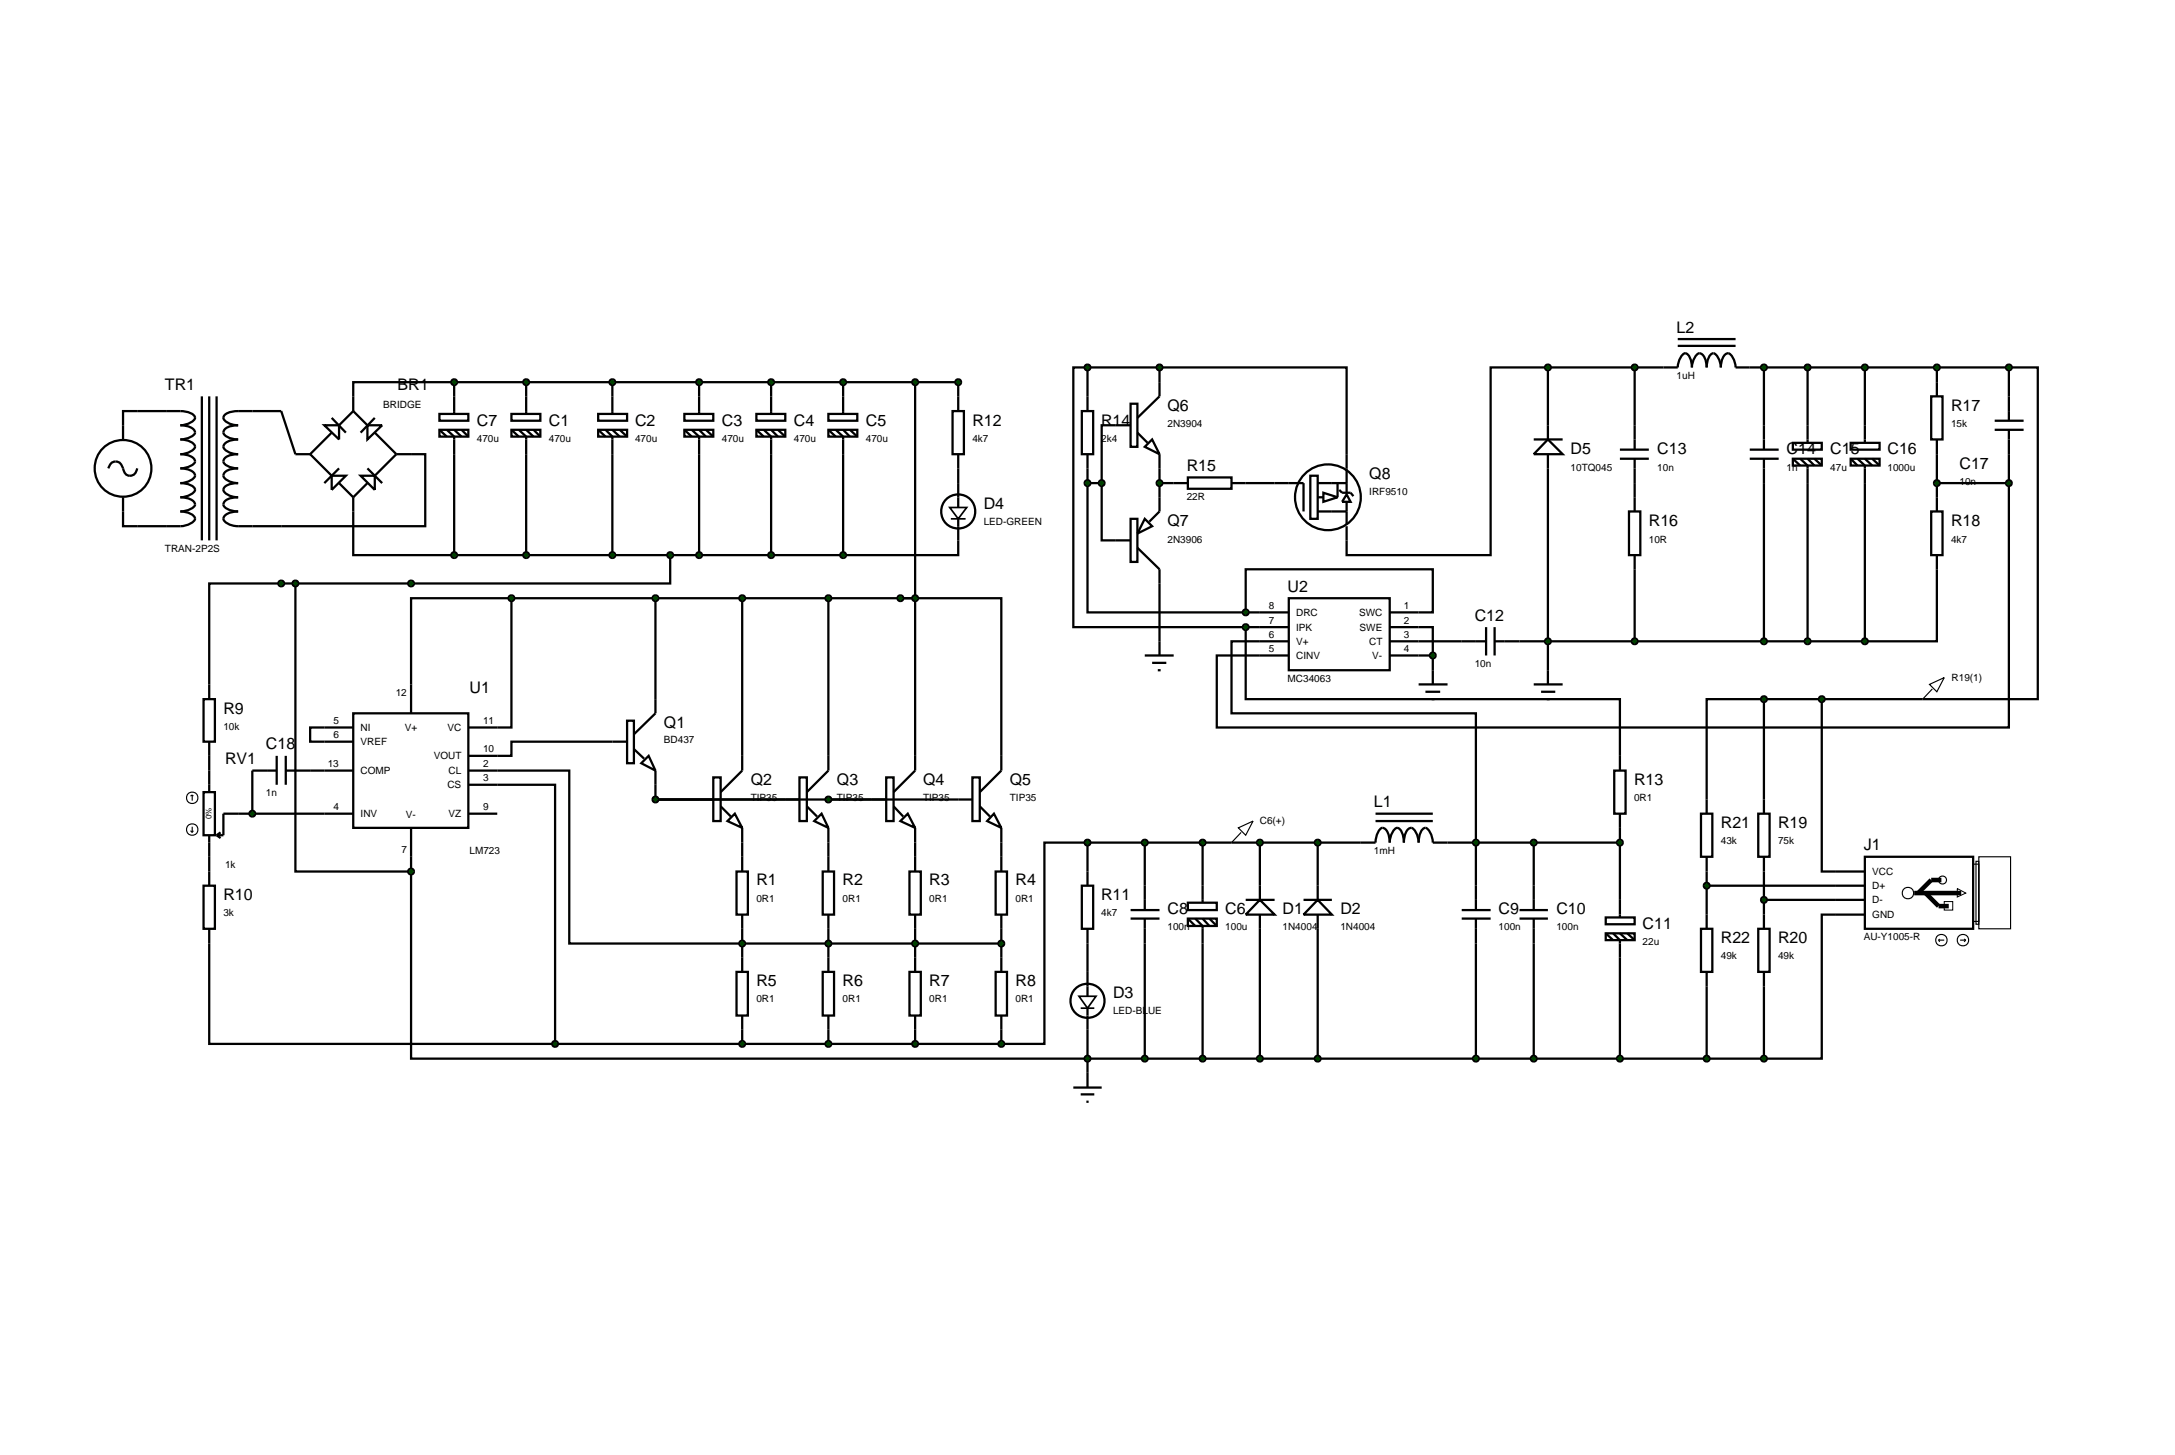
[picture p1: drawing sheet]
<svg xmlns="http://www.w3.org/2000/svg" width="384mm" height="257mm" viewBox="0 0 384 257" stroke-linecap="round" stroke-linejoin="round" font-family="sans-serif">
<g fill="none" stroke="#000" stroke-width=".4">
<path d="M21.7 77.5v-5h10.1a3.4 3.4 0 0 1 2.5 .9l.1 .3a2.79 2.79 0 0 1-2.6 1.3 3.2 3.2 0 0 1 2.5 .9l.1 .4a2.77 2.77 0 0 1-2.6 1.2 3.3 3.3 0 0 1 2.5 1l.1 .3a2.79 2.79 0 0 1-2.6 1.3 3.2 3.2 0 0 1 2.5 .9l.1 .4a2.77 2.77 0 0 1-2.6 1.2 3.2 3.2 0 0 1 2.5 .9 .9 .9 0 0 1-.7 1.2l-1.2 .4-.6 .1a3.4 3.4 0 0 1 2.5 .9l.1 .3a2.79 2.79 0 0 1-2.6 1.3 3.2 3.2 0 0 1 2.5 .9l.1 .4a2.77 2.77 0 0 1-2.6 1.2 3.3 3.3 0 0 1 2.5 1l.1 .3a2.79 2.79 0 0 1-2.6 1.3h-10.1v-5.1M35.6 69.9v25.4M36.9 69.9v25.4M38.2 69.9v25.4M77.5 73h5.1v1.2h-5.1zM77.5 75.8h5.1v1.2h-5.1zM77.5 75.8l1.3 1.2M78.8 75.8l1.3 1.2v20.9M80.1 67.4h-17.8v2.5M80.1 67.4h88.9v2.5M80.1 67.4v5.6M80.1 75.8l1.3 1.2"/>
<path d="M81.4 75.8l1.2 1.2M90.2 73h5.1v1.2h-5.1zM90.2 75.8h5.1v1.2h-5.1zM90.2 75.8l1.3 1.2M91.5 75.8l1.3 1.2v20.9M92.8 67.4v5.6M92.8 75.8l1.3 1.2M94.1 75.8l1.2 1.2M105.5 73h5.1v1.2h-5.1zM105.5 75.8h5.1v1.2h-5.1zM105.5 75.8l1.3 1.2M106.8 75.8l1.2 1.2v20.9"/>
<path d="M108 67.4v5.6M108 75.8l1.3 1.2M109.3 75.8l1.3 1.2M120.7 73h5.1v1.2h-5.1zM120.7 75.8h5.1v1.2h-5.1zM120.7 75.8l1.3 1.2M122 75.8l1.3 1.2v20.9M123.3 67.4v5.6M123.3 75.8l1.2 1.2M124.5 75.8l1.3 1.2M133.4 73h5.1v1.2h-5.1zM133.4 75.8h5.1v1.2h-5.1z"/>
<path d="M133.4 75.8l1.3 1.2M134.7 75.8l1.3 1.2v20.9M136 67.4v5.6M136 75.8l1.2 1.2M137.2 75.8l1.3 1.2M146.1 73h5.1v1.2h-5.1zM146.1 75.8h5.1v1.2h-5.1zM146.1 75.8l1.3 1.2M147.4 75.8l1.3 1.2v20.9M148.7 67.4v5.6M148.7 75.8l1.2 1.2M149.9 75.8l1.3 1.2"/>
<path d="M161.4 67.4v38.1h-2.6M191.8 64.8h-2.5v45.8h30.4M191.8 64.8v5.1M191.8 64.8h12.7M196.8 75h-2.5v10.2M204.5 64.8h33v15.3M204.5 64.8v2.6M273 64.8h-10.1v33.1h-25.4v-2.6M273 64.8h20.4M273 64.8v10.2M288.3 64.8v10.2M308.6 64.8h45.7"/>
<path d="M311.1 64.8v10.2M318.8 64.8v10.2M328.9 64.8v10.2M341.6 64.8v2.6M354.3 64.8h5.1v58.5h-48.3M354.3 64.8v5.1M19.1 82.6a1.3 1.3 0 0 1 1.3-1.2 1.3 1.3 0 0 1 1.3 1.2 1.25 1.25 0 0 0 1.2 1.3 1.25 1.25 0 0 0 1.3-1.3M52.1 80.1l-2.5-7.6h-7.6a3.2 3.2 0 0 0-2.5 .9 .89 .89 0 0 0 .6 1.1l1.2 .4 .7 .1a3 3 0 0 0-2.5 .9 .86 .86 0 0 0 .6 1.2l1.2 .3 .7 .1a3.1 3.1 0 0 0-2.5 1 .89 .89 0 0 0 .6 1.1l1.2 .4 .7 .1a3 3 0 0 0-2.5 .9 .86 .86 0 0 0 .6 1.2l1.2 .3 .7 .1a3 3 0 0 0-2.5 .9 .91 .91 0 0 0 .6 1.2l1.2 .4 .7 .1a3.2 3.2 0 0 0-2.5 .9 .89 .89 0 0 0 .6 1.1l1.2 .4 .7 .1a3 3 0 0 0-2.5 .9 .86 .86 0 0 0 .6 1.2l1.2 .3 .7 .1a3.1 3.1 0 0 0-2.5 1 .89 .89 0 0 0 .6 1.1l1.2 .4 .7 .1h33v-12.7h-2.5M62.3 90.2v7.7h17.8M80.1 97.9h68.6M118.2 97.9v5h-81.3v17.8M169 95.3v2.6h-20.3"/>
<path d="M169 82.6v2.6M191.8 85.2v22.8h27.9M191.8 82.6v2.6M191.8 85.2h2.5M194.3 85.2v10.1h2.5M204.5 82.6v5.1M204.5 85.2h2.5M219.7 85.2h5.1M273 82.6v35.6M288.3 85.2v2.5M311.1 85.2v27.9M318.8 85.2v27.9"/>
<path d="M328.9 85.2v27.9M341.6 85.2h12.7M341.6 80.1v7.6M354.3 85.2v43.1h-139.7v-12.7h7.6M354.3 80.1v5.1M52.1 102.9v50.8h20.4M90.2 105.5h-17.7v15.2M90.2 105.5v22.8h-2.5M90.2 105.5h71.2M115.6 105.5v17.8M130.9 105.5v27.8M146.1 105.5v27.8"/>
<path d="M161.4 105.5h15.2v27.8M161.4 105.5v27.8M204.5 102.9v10.2M219.7 108v-7.6h33v7.6h-2.5M219.7 110.6v12.7h66v10M219.7 108h2.5M219.7 110.6h2.5M222.2 113.1h-5v12.7h43.1v30.4M250.2 110.6h2.5v5M250.2 115.6h2.5M250.2 113.1h7.6M252.7 115.6v2.6"/>
<path d="M268 113.1h60.9M288.3 100.4v12.7M341.6 100.4v12.7h-12.7M36.9 133.3v2.6M44.5 135.9v7.6M54.7 135.9h2.5M57.2 128.3h-2.5v2.5h2.5M87.7 135.9h12.7v30.5h76.2M87.7 138.4h10.2v45.7M108 130.8h-17.8v2.5h-2.5M115.6 138.4v2.6h53.4M311.1 123.3h-10.1v17.7"/>
<path d="M311.1 123.3v17.7M321.3 123.3v30.4h2.5M36.9 151.1v2.6M42 143.5h15.2M72.5 153.7v33h238.6M72.5 151.1v2.6M130.9 148.6v2.5M146.1 148.6v2.5M161.4 148.6v2.5M176.6 148.6v2.5M191.8 148.6h-7.6v35.5h-7.6M191.8 148.6h48.2"/>
<path d="M191.8 148.6v5.1M201.9 148.6v7.6M212.1 148.6v7.6M222.2 148.6v7.6M232.4 148.6v7.6M255.3 148.6h30.4M270.5 148.6v7.6M285.7 146v12.7M301 153.7v7.6M301 156.2h22.8M311.1 153.7v7.6M311.1 158.7h12.7"/>
<path d="M36.9 166.4v17.7h61M130.9 163.8v5.1M146.1 163.8v5.1M161.4 163.8v5.1M176.6 163.8v5.1M191.8 166.4v5M201.9 166.4v20.3M212.1 166.4v20.3M222.2 163.8v22.9M232.4 163.8v22.9M260.3 166.4v20.3M270.5 166.4v20.3"/>
<path d="M285.7 168.9v17.8M301 174v12.7M311.1 174v12.7M323.8 161.3h-2.5v25.4h-10.2M97.9 184.1h78.7M130.9 181.6v2.5M146.1 181.6v2.5M161.4 181.6v2.5M176.6 181.6v2.5M191.8 181.6v7.6"/>
<circle cx="21.7" cy="82.6" r="5"/>
</g>
<g fill="#004000" stroke="#000" stroke-width=".4">
<path d="M92.5 67l.3-.1-.5 .5zM92.8 66.9l.3 .1 .2 .4zM93.3 67.4l-.2 .4-.3 .1zM92.3 67.4l.5 .5-.3-.1z"/>
<path d="M107.6 67.1l.4-.2-.5 .5zM108 66.9l.3 .1 .2 .4zM108.5 67.4l-.2 .4-.3 .1zM107.5 67.4l.5 .5-.3-.1z"/>
<path d="M122.9 67.1l.4-.2-.5 .5zM123.3 66.9l.3 .1 .2 .4zM123.8 67.4l-.2 .4-.3 .1zM122.8 67.4l.5 .5-.3-.1z"/>
<path d="M135.6 67.1l.4-.2-.5 .5zM136 66.9l.3 .1 .2 .4zM136.5 67.4l-.2 .4-.3 .1zM135.5 67.4l.5 .5-.3-.1z"/>
<path d="M135.6 97.6l.4-.2-.5 .5zM136 97.4l.4 .2 .1 .3zM136 98.4l.5-.5-.1 .3zM135.5 97.9l.5 .5-.3-.1z"/>
<path d="M122.9 97.6l.4-.2-.5 .5zM123.3 97.4l.4 .2 .1 .3zM123.8 97.9l-.1 .3-.4 .2zM122.8 97.9l.5 .5-.3-.1z"/>
<path d="M107.7 97.5l.3-.1-.5 .5zM108 97.4l.4 .2 .1 .3zM108 98.4l.5-.5-.1 .3zM107.5 97.9l.5 .5-.3-.1z"/>
<path d="M92.5 97.5l.3-.1-.5 .5zM92.8 97.4l.3 .1 .2 .4zM92.8 98.4l.5-.5-.2 .4zM92.3 97.9l.5 .5-.4-.2z"/>
<path d="M117.9 97.5l.3-.1-.5 .5zM118.2 97.4l.3 .1 .2 .4zM118.2 98.4l.5-.5-.2 .4zM117.7 97.9l.5 .5-.4-.2z"/>
</g>
<g fill="#004000">
<path d="M92.3 67.4l.5-.5 .5 .5-.5 .5z"/>
<path d="M107.5 67.4l.5-.5 .5 .5-.5 .5z"/>
<path d="M122.8 67.4l.5-.5 .5 .5-.5 .5z"/>
<path d="M135.5 67.4l.5-.5 .5 .5-.5 .5z"/>
<path d="M136 97.4l.5 .5-.5 .5-.5-.5z"/>
<path d="M122.8 97.9l.5-.5 .5 .5-.5 .5z"/>
<path d="M108 97.4l.5 .5-.5 .5-.5-.5z"/>
<path d="M92.8 97.4l.5 .5-.5 .5-.5-.5z"/>
<path d="M118.2 97.4l.5 .5-.5 .5-.5-.5z"/>
</g>
<path d="M57.2 128.3h5.1M57.2 130.8h5.1M57.2 135.9h5.1M62.3 125.8h20.3v20.2h-20.3zM72.5 120.7v5.1M82.6 128.3h5.1M82.6 135.9h5.1M82.6 133.3h5.1M82.6 138.4h5.1M57.2 143.5h5.1M72.5 146v5.1M82.6 143.5h5.1" fill="none" stroke="#000" stroke-width=".4"/>
<g fill="#004000" stroke="#000" stroke-width=".4">
<path d="M148.3 67.1l.4-.2-.5 .5zM148.7 66.9l.3 .1 .2 .4zM149.2 67.4l-.2 .4-.3 .1zM148.2 67.4l.5 .5-.3-.1z"/>
<path d="M89.8 105.2l.4-.2-.5 .5zM90.2 105l.4 .2 .1 .3zM90.7 105.5l-.1 .3-.4 .2zM89.7 105.5l.5 .5-.4-.2z"/>
</g>
<g fill="#004000">
<path d="M148.2 67.4l.5-.5 .5 .5-.5 .5z"/>
<path d="M89.7 105.5l.5-.5 .5 .5-.5 .5z"/>
</g>
<path d="M108 130.8h2.6M110.6 127.1h1.2v7.5h-1.2zM111.8 132.1l1.8 1.7M113.1 134.6l1.3-1.3 1.2 2.6zM115.6 123.3v2.5l-3.8 3.7M115.6 135.9v2.5" fill="none" stroke="#000" stroke-width=".4"/>
<path d="M115.2 105.2l.4-.2-.5 .5zM115.6 105l.4 .2 .1 .3zM116.1 105.5l-.1 .3-.4 .2zM115.1 105.5l.5 .5-.3-.1z" fill="#004000" stroke="#000" stroke-width=".4"/>
<path d="M115.1 105.5l.5-.5 .5 .5-.5 .5z" fill="#004000"/>
<g fill="none" stroke="#000" stroke-width=".4">
<path d="M125.8 137.1h1.3v7.7h-1.3zM130.9 133.3v2.6l-3.8 3.8M141 137.1h1.3v7.7h-1.3zM146.1 133.3v2.6l-3.8 3.8M156.3 137.1h1.3v7.7h-1.3zM161.4 133.3v2.6l-3.8 3.8M171.5 137.1h1.3v7.7h-1.3zM176.6 133.3v2.6l-3.8 3.8M123.3 141h2.5M127.1 142.2l1.8 1.8M128.3 144.8l1.3-1.3 1.3 2.5zM130.9 146v2.6"/>
<path d="M138.5 141h2.5M142.3 142.2l1.8 1.8M143.6 144.8l1.3-1.3 1.2 2.5zM146.1 146v2.6M153.7 141h2.6M157.6 142.2l1.7 1.8M158.8 144.8l1.3-1.3 1.3 2.5zM161.4 146v2.6M169 141h2.5M172.8 142.2l1.8 1.8M175.3 143.5l1.3 2.5-2.5-1.2zM176.6 146v2.6"/>
</g>
<g fill="#004000" stroke="#000" stroke-width=".4">
<path d="M130.6 105.1l.3-.1-.5 .5zM130.9 105l.3 .1 .2 .4zM131.4 105.5l-.2 .4-.3 .1zM130.4 105.5l.5 .5-.3-.1z"/>
<path d="M145.7 105.2l.4-.2-.5 .5zM146.1 105l.4 .2 .1 .3zM146.6 105.5l-.1 .3-.4 .2zM145.6 105.5l.5 .5-.3-.1z"/>
<path d="M158.4 105.2l.4-.2-.5 .5zM158.8 105l.4 .2 .1 .3zM159.3 105.5l-.1 .3-.4 .2zM158.3 105.5l.5 .5-.3-.1z"/>
<path d="M161 105.2l.4-.2-.5 .5zM161.4 105l.4 .2 .1 .3zM161.9 105.5l-.1 .3-.4 .2zM160.9 105.5l.5 .5-.3-.1z"/>
<path d="M115.3 140.6l.3-.1-.5 .5zM115.6 140.5l.3 .1 .2 .4zM116.1 141l-.1 .3-.4 .2zM115.1 141l.5 .5-.4-.2z"/>
<path d="M145.7 140.7l.4-.2-.5 .5zM146.1 140.5l.4 .2 .1 .3zM146.6 141l-.1 .3-.4 .2zM145.6 141l.5 .5-.3-.1z"/>
</g>
<g fill="#004000">
<path d="M130.4 105.5l.5-.5 .5 .5-.5 .5z"/>
<path d="M145.6 105.5l.5-.5 .5 .5-.5 .5z"/>
<path d="M158.3 105.5l.5-.5 .5 .5-.5 .5z"/>
<path d="M160.9 105.5l.5-.5 .5 .5-.5 .5z"/>
<path d="M115.1 141l.5-.5 .5 .5-.5 .5z"/>
<path d="M145.6 141l.5-.5 .5 .5-.5 .5z"/>
</g>
<g fill="none" stroke="#000" stroke-width=".4">
<path d="M129.9 153.7h2v7.6h-2zM130.9 151.1v2.6M145.1 153.7h2v7.6h-2zM146.1 151.1v2.6M160.4 153.7h2v7.6h-2zM161.4 151.1v2.6M175.6 153.7h2v7.6h-2zM176.6 151.1v2.6M129.9 171.4h2v7.7h-2zM130.9 161.3v2.5M130.9 168.9v2.5M130.9 179.1v2.5"/>
<path d="M145.1 171.4h2v7.7h-2zM146.1 161.3v2.5M146.1 168.9v2.5M146.1 179.1v2.5M160.4 171.4h2v7.7h-2zM161.4 161.3v2.5M161.4 168.9v2.5M161.4 179.1v2.5M175.6 171.4h2v7.7h-2zM176.6 161.3v2.5M176.6 168.9v2.5M176.6 179.1v2.5"/>
</g>
<g fill="#004000" stroke="#000" stroke-width=".4">
<path d="M130.5 166.1l.4-.2-.5 .5zM130.9 165.9l.3 .1 .2 .4zM131.4 166.4l-.2 .4-.3 .1zM130.4 166.4l.5 .5-.3-.1z"/>
<path d="M145.7 166.1l.4-.2-.5 .5zM146.1 165.9l.4 .2 .1 .3zM146.6 166.4l-.2 .4-.3 .1zM145.6 166.4l.5 .5-.3-.1z"/>
<path d="M161 166.1l.4-.2-.5 .5zM161.4 165.9l.4 .2 .1 .3zM161.9 166.4l-.2 .4-.3 .1zM160.9 166.4l.5 .5-.3-.1z"/>
<path d="M176.3 166l.3-.1-.5 .5zM176.6 165.9l.3 .1 .2 .4zM176.6 166.9l.5-.5-.2 .4zM176.1 166.4l.5 .5-.3-.1z"/>
<path d="M145.7 183.8l.4-.2-.5 .5zM146.1 183.6l.3 .1 .2 .4zM146.6 184.1l-.1 .3-.4 .2zM145.6 184.1l.5 .5-.3-.1z"/>
<path d="M161 183.8l.4-.2-.5 .5zM161.4 183.6l.3 .1 .2 .4zM161.9 184.1l-.1 .3-.4 .2zM160.9 184.1l.5 .5-.4-.2z"/>
<path d="M130.6 183.7l.3-.1-.5 .5zM130.9 183.6l.3 .1 .2 .4zM131.4 184.1l-.2 .4-.3 .1zM130.4 184.1l.5 .5-.4-.2z"/>
</g>
<g fill="#004000">
<path d="M130.4 166.4l.5-.5 .5 .5-.5 .5z"/>
<path d="M145.6 166.4l.5-.5 .5 .5-.5 .5z"/>
<path d="M160.9 166.4l.5-.5 .5 .5-.5 .5z"/>
<path d="M176.1 166.4l.5-.5 .5 .5-.5 .5z"/>
<path d="M145.6 184.1l.5-.5 .5 .5-.5 .5z"/>
<path d="M160.9 184.1l.5-.5 .5 .5-.5 .5z"/>
<path d="M130.9 183.6l.5 .5-.5 .5-.5-.5z"/>
</g>
<path d="M35.9 123.3h2v7.5h-2zM35.9 139.7h2v7.6h-2zM36.9 120.7v2.6M36.9 130.8v2.5M36.9 135.9v3.8M35.9 156.2h2v7.6h-2zM36.9 147.3v3.8M36.9 153.7v2.5M38.2 147.3l.7 .5M38.9 146.8l-.7 .5M42 143.5h-2.6v3.8h-1.2M36.9 163.8v2.6" fill="none" stroke="#000" stroke-width=".4"/>
<g fill="none" stroke="#000" stroke-width=".2">
<path d="M33.6 146.5l.3 .3M33.9 140.2l-.3 .2M33.9 140.2l.2 .2M33.9 140.2v1M33.9 145.8v1M34.1 146.5l-.2 .3"/>
<circle cx="33.9" cy="146.3" r="1.01"/>
<circle cx="33.9" cy="140.7" r="1.01"/>
</g>
<g fill="#004000" stroke="#000" stroke-width=".4">
<path d="M49.2 102.6l.4-.2-.5 .5zM49.6 102.4l.3 .1 .2 .4zM49.6 103.4l.5-.5-.2 .4zM49.1 102.9l.5 .5-.4-.2z"/>
<path d="M97.5 183.8l.4-.2-.5 .5zM97.9 183.6l.3 .1 .2 .4zM98.4 184.1l-.1 .3-.4 .2zM97.4 184.1l.5 .5-.4-.2z"/>
<path d="M51.7 102.6l.4-.2-.5 .5zM52.1 102.4l.4 .2 .1 .3zM52.1 103.4l.5-.5-.1 .3zM51.6 102.9l.5 .5-.4-.2z"/>
</g>
<g fill="#004000">
<path d="M49.1 102.9l.5-.5 .5 .5-.5 .5z"/>
<path d="M97.4 184.1l.5-.5 .5 .5-.5 .5z"/>
<path d="M51.6 102.9l.5-.5 .5 .5-.5 .5z"/>
</g>
<g fill="none" stroke="#000" stroke-width=".4">
<path d="M201.9 156.2v4.3M209.5 159.2h5.1v1.3h-5.1zM212.1 156.2v3M219.7 158.7h5.1M222.2 158.7l2.6 2.6h-5.1zM222.2 156.2v2.5M199.4 162h5.1M199.4 160.5h5.1M201.9 162v4.4M209.5 162h5.1v1.3h-5.1zM209.5 162l1.3 1.3M210.8 162l1.3 1.3v3.1"/>
<path d="M212.1 162l1.2 1.3M213.3 162l1.3 1.3M222.2 161.3v2.5"/>
</g>
<g fill="#004000" stroke="#000" stroke-width=".4">
<path d="M176.3 183.7l.3-.1-.5 .5zM176.6 183.6l.3 .1 .2 .4zM177.1 184.1l-.2 .4-.3 .1zM176.1 184.1l.5 .5-.4-.2z"/>
<path d="M201.5 148.3l.4-.2-.5 .5zM201.9 148.1l.4 .2 .1 .3zM202.4 148.6l-.1 .3-.4 .2zM201.4 148.6l.5 .5-.4-.2z"/>
<path d="M211.7 148.3l.4-.2-.5 .5zM212.1 148.1l.3 .1 .2 .4zM212.6 148.6l-.1 .3-.4 .2zM211.6 148.6l.5 .5-.4-.2z"/>
</g>
<g fill="#004000">
<path d="M176.6 183.6l.5 .5-.5 .5-.5-.5z"/>
<path d="M201.4 148.6l.5-.5 .5 .5-.5 .5z"/>
<path d="M211.6 148.6l.5-.5 .5 .5-.5 .5z"/>
</g>
<path d="M229.9 158.7h5M232.4 158.7l2.5 2.6h-5zM232.4 156.2v2.5M232.4 161.3v2.5" fill="none" stroke="#000" stroke-width=".4"/>
<g fill="#004000" stroke="#000" stroke-width=".4">
<path d="M221.8 148.3l.4-.2-.5 .5zM222.2 148.1l.3 .1 .2 .4zM222.2 149.1l.5-.5-.1 .3zM221.7 148.6l.5 .5-.4-.2z"/>
<path d="M72.1 153.4l.4-.2-.5 .5zM72.5 153.2l.4 .2 .1 .3zM72.5 154.2l.5-.5-.1 .3zM72 153.7l.5 .5-.3-.1z"/>
<path d="M201.6 186.3l.3-.1-.5 .5zM201.9 186.2l.4 .2 .1 .3zM202.4 186.7l-.1 .3-.4 .2zM201.4 186.7l.5 .5-.4-.2z"/>
<path d="M211.7 186.4l.4-.2-.5 .5zM212.1 186.2l.3 .1 .2 .4zM212.6 186.7l-.1 .3-.4 .2zM211.6 186.7l.5 .5-.4-.2z"/>
<path d="M221.9 186.3l.3-.1-.5 .5zM222.2 186.2l.3 .1 .2 .4zM222.2 187.2l.5-.5-.1 .3zM221.7 186.7l.5 .5-.4-.2z"/>
</g>
<g fill="#004000">
<path d="M222.2 148.1l.5 .5-.5 .5-.5-.5z"/>
<path d="M72 153.7l.5-.5 .5 .5-.5 .5z"/>
<path d="M201.9 186.2l.5 .5-.5 .5-.5-.5z"/>
<path d="M211.6 186.7l.5-.5 .5 .5-.5 .5z"/>
<path d="M222.2 186.2l.5 .5-.5 .5-.5-.5z"/>
</g>
<g fill="none" stroke="#000" stroke-width=".4">
<path d="M190.8 156.2h2v7.6h-2zM191.8 153.7v2.5M191.8 163.8v2.6M191.8 171.4v4.3M191.8 177.8v3.8"/>
<circle cx="191.8" cy="176.5" r="3"/>
</g>
<path d="M190.3 175.7h3l-1.5 2.1zM190.6 177.8h2.4" fill="none" stroke="#000" stroke-width=".3"/>
<path d="M191.5 186.3l.3-.1-.5 .5zM191.8 186.2l.4 .2 .1 .3zM192.3 186.7l-.1 .3-.4 .2zM191.3 186.7l.5 .5-.4-.2z" fill="#004000" stroke="#000" stroke-width=".4"/>
<path d="M191.8 186.2l.5 .5-.5 .5-.5-.5z" fill="#004000"/>
<path d="M168 72.5h2v7.6h-2zM169 69.9v2.6M169 80.1v2.5" fill="none" stroke="#000" stroke-width=".4"/>
<path d="M161 67.1l.4-.2-.5 .5zM161.4 66.9l.3 .1 .2 .4zM161.9 67.4l-.2 .4-.3 .1zM160.9 67.4l.5 .5-.3-.1z" fill="#004000" stroke="#000" stroke-width=".4"/>
<path d="M160.9 67.4l.5-.5 .5 .5-.5 .5z" fill="#004000"/>
<g fill="none" stroke="#000" stroke-width=".4">
<path d="M169 85.2v4.3M169 91.5v3.8"/>
<circle cx="169" cy="90.2" r="3"/>
</g>
<path d="M167.5 89.5h3l-1.5 2zM167.7 91.5h2.6" fill="none" stroke="#000" stroke-width=".3"/>
<g fill="#004000" stroke="#000" stroke-width=".4">
<path d="M148.3 97.6l.4-.2-.5 .5zM148.7 97.4l.4 .2 .1 .3zM149.2 97.9l-.1 .3-.4 .2zM148.2 97.9l.5 .5-.3-.1z"/>
<path d="M168.7 67l.3-.1-.5 .5zM169 66.9l.3 .1 .2 .4zM169.5 67.4l-.2 .4-.3 .1zM168.5 67.4l.5 .5-.3-.1z"/>
<path d="M72.1 102.6l.4-.2-.5 .5zM72.5 102.4l.4 .2 .1 .3zM72.5 103.4l.5-.5-.1 .3zM72 102.9l.5 .5-.3-.1z"/>
<path d="M191.4 148.3l.4-.2-.5 .5zM191.8 148.1l.4 .2 .1 .3zM192.3 148.6l-.1 .3-.4 .2zM191.3 148.6l.5 .5-.4-.2z"/>
</g>
<g fill="#004000">
<path d="M148.2 97.9l.5-.5 .5 .5-.5 .5z"/>
<path d="M168.5 67.4l.5-.5 .5 .5-.5 .5z"/>
<path d="M72 102.9l.5-.5 .5 .5-.5 .5z"/>
<path d="M191.8 148.1l.5 .5-.5 .5-.5-.5z"/>
</g>
<path d="M189.3 191.8h5M190.6 193h2.4M191.6 194.3h.4M191.8 189.2v2.6" fill="none" stroke="#000" stroke-width=".4"/>
<g fill="#004000" stroke="#000" stroke-width=".4">
<path d="M79.8 97.5l.3-.1-.5 .5zM80.1 97.4l.3 .1 .2 .4zM80.1 98.4l.5-.5-.2 .4zM79.6 97.9l.5 .5-.4-.2z"/>
<path d="M232 148.3l.4-.2-.5 .5zM232.4 148.1l.4 .2 .1 .3zM232.9 148.6l-.1 .3-.4 .2zM231.9 148.6l.5 .5-.4-.2z"/>
</g>
<g fill="#004000">
<path d="M80.1 97.4l.5 .5-.5 .5-.5-.5z"/>
<path d="M231.9 148.6l.5-.5 .5 .5-.5 .5z"/>
</g>
<g fill="none" stroke="#000" stroke-width=".4">
<path d="M57.2 75h2.6v2.5zM58.5 73.7l2.5 2.6M58.5 76.3l-3.8 3.8M62.3 72.5l-2.5 2.5M62.3 72.5l2.5 2.5M62.3 69.9v2.6M64.8 75h2.6l-2.6 2.5zM66.1 73.7l-2.5 2.6M66.1 76.3l3.8 3.8M52.1 80.1h2.6M54.7 80.1l3.8 3.8M58.5 83.9h2.5l-2.5 2.5z"/>
<path d="M59.8 82.6l-2.6 2.6M59.8 85.2l2.5 2.5M62.3 87.7v2.5M63.6 83.9h2.5v2.5zM64.8 82.6l2.6 2.6M64.8 85.2l-2.5 2.5M69.9 80.1l-3.8 3.8M69.9 80.1h2.6M240 148.6h2.6a2.77 2.77 0 0 1 1.2-2.6 1.5 1.5 0 0 1 1.1 1.3l.2 1.3a2.79 2.79 0 0 1 1.3-2.6 1.5 1.5 0 0 1 1 1.3l.2 1.3a3.2 3.2 0 0 1 .9-2.5 .9 .9 0 0 1 1.2 .7l.4 1.2 .1 .6a3.4 3.4 0 0 1 .9-2.5l.3-.1a2.79 2.79 0 0 1 1.3 2.6h2.6M242.6 144.8h10.1M242.6 143.5h10.1M260.3 156.2v4.3"/>
<path d="M257.8 162h5.1M257.8 160.5h5.1M260.3 162v4.4"/>
</g>
<path d="M79.8 67l.3-.1-.5 .5zM80.1 66.9l.3 .1 .2 .4zM80.1 67.9l.5-.5-.2 .4zM79.6 67.4l.5 .5-.3-.1z" fill="#004000" stroke="#000" stroke-width=".4"/>
<path d="M79.6 67.4l.5-.5 .5 .5-.5 .5z" fill="#004000"/>
<path d="M218.4 146l2.6-1.2-1.3 2.5zM218.9 146.8l-1.7 1.8" fill="none" stroke="#000" stroke-width=".2"/>
<path d="M270.5 156.2v4.3M268 162h5M268 160.5h5M270.5 162v4.4" fill="none" stroke="#000" stroke-width=".4"/>
<g fill="#004000" stroke="#000" stroke-width=".4">
<path d="M259.9 148.3l.4-.2-.5 .5zM260.3 148.1l.3 .1 .2 .4zM260.3 149.1l.5-.5-.1 .3zM259.8 148.6l.5 .5-.4-.2z"/>
<path d="M232 186.4l.4-.2-.5 .5zM232.4 186.2l.3 .1 .2 .4zM232.9 186.7l-.1 .3-.4 .2zM231.9 186.7l.5 .5-.4-.2z"/>
<path d="M260 186.3l.3-.1-.5 .5zM260.3 186.2l.3 .1 .2 .4zM260.3 187.2l.5-.5-.1 .3zM259.8 186.7l.5 .5-.4-.2z"/>
</g>
<g fill="#004000">
<path d="M259.8 148.6l.5-.5 .5 .5-.5 .5z"/>
<path d="M231.9 186.7l.5-.5 .5 .5-.5 .5z"/>
<path d="M260.3 186.2l.5 .5-.5 .5-.5-.5z"/>
</g>
<path d="M285.7 158.7v3.1M283.2 161.8h5.1v1.2h-5.1zM283.2 164.6h5.1v1.2h-5.1zM283.2 164.6l1.3 1.2M284.5 164.6l1.2 1.2v3.1M285.7 164.6l1.3 1.2M287 164.6l1.3 1.2" fill="none" stroke="#000" stroke-width=".4"/>
<g fill="#004000" stroke="#000" stroke-width=".4">
<path d="M270.1 148.3l.4-.2-.5 .5zM270.5 148.1l.4 .2 .1 .3zM271 148.6l-.1 .3-.4 .2zM270 148.6l.5 .5-.4-.2z"/>
<path d="M270.1 186.4l.4-.2-.5 .5zM270.5 186.2l.3 .1 .2 .4zM271 186.7l-.1 .3-.4 .2zM270 186.7l.5 .5-.4-.2z"/>
</g>
<g fill="#004000">
<path d="M270 148.6l.5-.5 .5 .5-.5 .5z"/>
<path d="M270 186.7l.5-.5 .5 .5-.5 .5z"/>
</g>
<path d="M284.7 135.9h2v7.6h-2zM285.7 133.3v2.6M285.7 143.5v2.5" fill="none" stroke="#000" stroke-width=".4"/>
<path d="M285.3 148.3l.4-.2-.5 .5zM285.7 148.1l.3 .1 .2 .4zM285.7 149.1l.5-.5-.1 .3zM285.2 148.6l.5 .5-.4-.2z" fill="#004000" stroke="#000" stroke-width=".4"/>
<path d="M285.2 148.6l.5-.5 .5 .5-.5 .5z" fill="#004000"/>
<g fill="none" stroke="#000" stroke-width=".4">
<path d="M196.8 75h2.6M199.4 71.2h1.2v7.6h-1.2zM200.6 76.3l1.8 1.8M201.9 78.8l1.3-1.3 1.3 2.6zM204.5 67.4v2.5l-3.9 3.8M196.8 95.3h2.6M199.4 91.5h1.2v7.6h-1.2zM200.6 96.6l3.9 3.8v2.5M201.9 91.5l1.3 1.3-2.6 1.3zM204.5 80.1v2.5M204.5 87.7v2.5l-1.8 1.8M201.9 115.6h5.1"/>
<path d="M203.2 116.9h2.5M204.2 118.2h.5M204.5 113.1v2.5M222.2 108h5.1M222.2 110.6h5.1M222.2 113.1h5.1M222.2 115.6h5.1M227.3 105.5h17.8v12.7h-17.8zM245.1 108h5.1M245.1 110.6h5.1M245.1 113.1h5.1M245.1 115.6h5.1"/>
<path d="M252.7 118.2v2.5M250.2 120.7h5.1M251.4 122h2.6M252.5 123.3h.5"/>
</g>
<path d="M252.3 115.3l.4-.2-.5 .5zM252.7 115.1l.4 .2 .1 .3zM253.2 115.6l-.1 .3-.4 .2zM252.2 115.6l.5 .5-.4-.2z" fill="#004000" stroke="#000" stroke-width=".4"/>
<path d="M252.2 115.6l.5-.5 .5 .5-.5 .5z" fill="#004000"/>
<path d="M257.8 113.1h4.3M262.1 110.6v5M263.6 110.6v5M263.6 113.1h4.4M273 118.2v2.5M270.5 120.7h5.1M271.8 122h2.5M272.8 123.3h.5" fill="none" stroke="#000" stroke-width=".4"/>
<g fill="#004000" stroke="#000" stroke-width=".4">
<path d="M194 84.8l.3-.1-.5 .5zM194.3 84.7l.4 .2 .1 .3zM194.3 85.7l.5-.5-.1 .3zM193.8 85.2l.5 .5-.3-.1z"/>
<path d="M219.4 107.6l.3-.1-.5 .5zM219.7 107.5l.4 .2 .1 .3zM219.7 108.5l.5-.5-.1 .3zM219.2 108l.5 .5-.3-.1z"/>
</g>
<g fill="#004000">
<path d="M194.3 84.7l.5 .5-.5 .5-.5-.5z"/>
<path d="M219.7 107.5l.5 .5-.5 .5-.5-.5z"/>
</g>
<path d="M190.8 72.5h2v7.6h-2zM191.8 69.9v2.6M191.8 80.1v2.5" fill="none" stroke="#000" stroke-width=".4"/>
<g fill="#004000" stroke="#000" stroke-width=".4">
<path d="M191.5 84.8l.3-.1-.5 .5zM191.8 84.7l.4 .2 .1 .3zM192.3 85.2l-.1 .3-.4 .2zM191.3 85.2l.5 .5-.4-.2z"/>
<path d="M219.4 110.2l.3-.1-.5 .5zM219.7 110.1l.4 .2 .1 .3zM219.7 111.1l.5-.5-.1 .3zM219.2 110.6l.5 .5-.3-.1z"/>
<path d="M191.4 64.5l.4-.2-.5 .5zM191.8 64.3l.3 .1 .2 .4zM192.3 64.8l-.1 .3-.4 .2zM191.3 64.8l.5 .5-.4-.2z"/>
</g>
<g fill="#004000">
<path d="M191.8 84.7l.5 .5-.5 .5-.5-.5z"/>
<path d="M219.7 110.1l.5 .5-.5 .5-.5-.5z"/>
<path d="M191.3 64.8l.5-.5 .5 .5-.5 .5z"/>
</g>
<g fill="none" stroke="#000" stroke-width=".4">
<path d="M207 85.2h2.5M209.5 84.2h7.7v2h-7.7zM217.2 85.2h2.5M224.8 85.2h5.1v5M231.1 83.9h1.3v7.6h-1.3zM232.4 85.2h5.1M232.4 90.2h5.1M232.4 87.7h1M233.4 86.9l2.5 .8-2.5 .8zM235.9 85.2v2.5M236.2 86.4l.5 .5h1.5l.5 .6M237.5 87.2l.7 1.3h-1.5z"/>
<path d="M237.5 80.1v6.8M237.5 88.5v4M237.5 92.8v2.5"/>
<circle cx="234.2" cy="87.7" r="5.8"/>
</g>
<g fill="#004000" stroke="#000" stroke-width=".4">
<path d="M204.2 84.8l.3-.1-.5 .5zM204.5 84.7l.4 .2 .1 .3zM205 85.2l-.1 .3-.4 .2zM204 85.2l.5 .5-.4-.2z"/>
<path d="M204.1 64.5l.4-.2-.5 .5zM204.5 64.3l.3 .1 .2 .4zM204.5 65.3l.5-.5-.1 .3zM204 64.8l.5 .5-.4-.2z"/>
</g>
<g fill="#004000">
<path d="M204.5 84.7l.5 .5-.5 .5-.5-.5z"/>
<path d="M204 64.8l.5-.5 .5 .5-.5 .5z"/>
</g>
<path d="M270.5 77.5h5.1M273 77.5l2.6 2.6h-5.1zM273 75v2.5M273 80.1v2.5" fill="none" stroke="#000" stroke-width=".4"/>
<path d="M272.6 112.8l.4-.2-.5 .5zM273 112.6l.3 .1 .2 .4zM273 113.6l.5-.5-.1 .3zM272.5 113.1l.5 .5-.4-.2z" fill="#004000" stroke="#000" stroke-width=".4"/>
<path d="M272.5 113.1l.5-.5 .5 .5-.5 .5z" fill="#004000"/>
<path d="M285.7 79.3h5.1M288.3 75v4.3M285.7 80.9h5.1M288.3 80.9v4.3" fill="none" stroke="#000" stroke-width=".4"/>
<path d="M272.7 64.4l.3-.1-.5 .5zM273 64.3l.3 .1 .2 .4zM273 65.3l.5-.5-.2 .4zM272.5 64.8l.5 .5-.4-.2z" fill="#004000" stroke="#000" stroke-width=".4"/>
<path d="M272.5 64.8l.5-.5 .5 .5-.5 .5z" fill="#004000"/>
<path d="M295.9 59.8h10.2M293.4 64.8h2.5a2.73 2.73 0 0 1 1.3-2.5 1.49 1.49 0 0 1 1 1.3l.2 1.2a2.73 2.73 0 0 1 1.3-2.5 1.5 1.5 0 0 1 1.1 1.3l.2 1.2a3.3 3.3 0 0 1 .9-2.4l.3-.1a2.73 2.73 0 0 1 1.3 2.5 3.1 3.1 0 0 1 .9-2.4 .9 .9 0 0 1 1.2 .7l.4 1.1 .1 .6h2.5M295.9 61h10.2M287.3 90.2h2v7.7h-2zM288.3 87.7v2.5M288.3 97.9v2.5" fill="none" stroke="#000" stroke-width=".4"/>
<path d="M287.9 64.5l.4-.2-.5 .5zM288.3 64.3l.3 .1 .2 .4zM288.3 65.3l.5-.5-.2 .4zM287.8 64.8l.5 .5-.3-.1z" fill="#004000" stroke="#000" stroke-width=".4"/>
<path d="M287.8 64.8l.5-.5 .5 .5-.5 .5z" fill="#004000"/>
<path d="M308.6 79.3h5.1M311.1 75v4.3M308.6 80.9h5.1M311.1 80.9v4.3" fill="none" stroke="#000" stroke-width=".4"/>
<path d="M287.9 112.8l.4-.2-.5 .5zM288.3 112.6l.3 .1 .2 .4zM288.8 113.1l-.1 .3-.4 .2zM287.8 113.1l.5 .5-.4-.2z" fill="#004000" stroke="#000" stroke-width=".4"/>
<path d="M287.8 113.1l.5-.5 .5 .5-.5 .5z" fill="#004000"/>
<path d="M316.2 78.1h5.1v1.2h-5.1zM318.8 75v3.1M316.2 80.9h5.1v1.2h-5.1zM316.2 80.9l1.3 1.2M317.5 80.9l1.3 1.2v3.1M318.8 80.9l1.2 1.2M320 80.9l1.3 1.2" fill="none" stroke="#000" stroke-width=".4"/>
<g fill="#004000" stroke="#000" stroke-width=".4">
<path d="M310.8 64.4l.3-.1-.5 .5zM311.1 64.3l.3 .1 .2 .4zM311.1 65.3l.5-.5-.2 .4zM310.6 64.8l.5 .5-.3-.1z"/>
<path d="M310.7 112.8l.4-.2-.5 .5zM311.1 112.6l.3 .1 .2 .4zM311.1 113.6l.5-.5-.1 .3zM310.6 113.1l.5 .5-.4-.2z"/>
</g>
<g fill="#004000">
<path d="M311.1 64.3l.5 .5-.5 .5-.5-.5z"/>
<path d="M311.1 112.6l.5 .5-.5 .5-.5-.5z"/>
</g>
<path d="M326.4 78.1h5.1v1.2h-5.1zM328.9 75v3.1M326.4 80.9h5.1v1.2h-5.1zM326.4 80.9l1.2 1.2M327.6 80.9l1.3 1.2v3.1M328.9 80.9l1.3 1.2M330.2 80.9l1.3 1.2" fill="none" stroke="#000" stroke-width=".4"/>
<g fill="#004000" stroke="#000" stroke-width=".4">
<path d="M318.5 64.4l.3-.1-.5 .5zM318.8 64.3l.4 .2 .1 .3zM319.3 64.8l-.1 .3-.4 .2zM318.3 64.8l.5 .5-.4-.2z"/>
<path d="M318.4 112.8l.4-.2-.5 .5zM318.8 112.6l.4 .2 .1 .3zM319.3 113.1l-.1 .3-.4 .2zM318.3 113.1l.5 .5-.4-.2z"/>
</g>
<g fill="#004000">
<path d="M318.3 64.8l.5-.5 .5 .5-.5 .5z"/>
<path d="M318.3 113.1l.5-.5 .5 .5-.5 .5z"/>
</g>
<path d="M340.6 69.9h2v7.6h-2zM341.6 67.4v2.5M341.6 77.5v2.6M340.6 90.2h2v7.7h-2zM341.6 87.7v2.5M341.6 97.9v2.5" fill="none" stroke="#000" stroke-width=".4"/>
<g fill="#004000" stroke="#000" stroke-width=".4">
<path d="M328.6 64.4l.3-.1-.5 .5zM328.9 64.3l.3 .1 .2 .4zM329.4 64.8l-.1 .3-.4 .2zM328.4 64.8l.5 .5-.4-.2z"/>
<path d="M328.5 112.8l.4-.2-.5 .5zM328.9 112.6l.4 .2 .1 .3zM329.4 113.1l-.1 .3-.4 .2zM328.4 113.1l.5 .5-.4-.2z"/>
</g>
<g fill="#004000">
<path d="M328.9 64.3l.5 .5-.5 .5-.5-.5z"/>
<path d="M328.9 112.6l.5 .5-.5 .5-.5-.5z"/>
</g>
<path d="M351.8 75.8h5.1M351.8 74.2h5.1M354.3 69.9v4.3M354.3 75.8v4.3" fill="none" stroke="#000" stroke-width=".4"/>
<g fill="#004000" stroke="#000" stroke-width=".4">
<path d="M341.3 64.4l.3-.1-.5 .5zM341.6 64.3l.3 .1 .2 .4zM342.1 64.8l-.1 .3-.4 .2zM341.1 64.8l.5 .5-.4-.2z"/>
<path d="M341.3 84.8l.3-.1-.5 .5zM341.6 84.7l.4 .2 .1 .3zM342.1 85.2l-.1 .3-.4 .2zM341.1 85.2l.5 .5-.4-.2z"/>
<path d="M354 84.8l.3-.1-.5 .5zM354.3 84.7l.4 .2 .1 .3zM354.8 85.2l-.1 .3-.4 .2zM353.8 85.2l.5 .5-.4-.2z"/>
</g>
<g fill="#004000">
<path d="M341.1 64.8l.5-.5 .5 .5-.5 .5z"/>
<path d="M341.6 84.7l.5 .5-.5 .5-.5-.5z"/>
<path d="M354.3 84.7l.5 .5-.5 .5-.5-.5z"/>
</g>
<g fill="none" stroke="#000" stroke-width=".2">
<path d="M348 152.4h1v10.1h-1zM348.5 151.9h.5v11.1h-.5zM349 151.1h5.6v12.7h-5.6zM341.9 165.8l.2 .3M341.9 165.8h1M342.1 165.6l-.2 .2M345.7 165.8h1M346.4 165.6l.3 .2M346.7 165.8l-.3 .3"/>
<circle cx="336.5" cy="157.5" r="1.01"/>
<circle cx="342.6" cy="155.2" r=".7"/>
<circle cx="342.4" cy="165.8" r="1.01"/>
<circle cx="346.2" cy="165.8" r="1.01"/>
</g>
<path d="M323.8 153.7h5.1M323.8 156.2h5.1M323.8 158.7h5.1M328.9 151.1h19.1v12.7h-19.1zM323.8 161.3h5.1" fill="none" stroke="#000" stroke-width=".4"/>
<path d="M337.6 157.5h8.3M339.6 157.5l2.3 2.3h1.8M342.4 155.2h-1.8l-2.3 2.3" fill="none" stroke="#000" stroke-width=".8" stroke-linecap="butt"/>
<path d="M342.9 159h1.5v1.5h-1.5zM345.2 156.7l1.5 .8-1.5 .7z" fill="none" stroke="#000" stroke-width=".18"/>
<path d="M285.4 186.3l.3-.1-.5 .5zM285.7 186.2l.3 .1 .2 .4zM285.7 187.2l.5-.5-.1 .3zM285.2 186.7l.5 .5-.4-.2z" fill="#004000" stroke="#000" stroke-width=".4"/>
<path d="M285.7 186.2l.5 .5-.5 .5-.5-.5z" fill="#004000"/>
<path d="M310.1 143.5h2v7.6h-2zM311.1 141v2.5M311.1 151.1v2.6" fill="none" stroke="#000" stroke-width=".4"/>
<path d="M354 64.4l.3-.1-.5 .5zM354.3 64.3l.4 .2 .1 .3zM354.8 64.8l-.1 .3-.4 .2zM353.8 64.8l.5 .5-.4-.2z" fill="#004000" stroke="#000" stroke-width=".4"/>
<path d="M353.8 64.8l.5-.5 .5 .5-.5 .5z" fill="#004000"/>
<path d="M310.1 163.8h2v7.6h-2zM311.1 161.3v2.5M311.1 171.4v2.6" fill="none" stroke="#000" stroke-width=".4"/>
<g fill="#004000" stroke="#000" stroke-width=".4">
<path d="M310.8 186.3l.3-.1-.5 .5zM311.1 186.2l.3 .1 .2 .4zM311.1 187.2l.5-.5-.1 .3zM310.6 186.7l.5 .5-.4-.2z"/>
<path d="M321 122.9l.3-.1-.5 .5zM321.3 122.8l.4 .2 .1 .3zM321.3 123.8l.5-.5-.1 .3zM320.8 123.3l.5 .5-.3-.1z"/>
</g>
<g fill="#004000">
<path d="M311.1 186.2l.5 .5-.5 .5-.5-.5z"/>
<path d="M321.3 122.8l.5 .5-.5 .5-.5-.5z"/>
</g>
<path d="M300 143.5h2v7.6h-2zM301 141v2.5M301 151.1v2.6" fill="none" stroke="#000" stroke-width=".4"/>
<path d="M310.8 122.9l.3-.1-.5 .5zM311.1 122.8l.4 .2 .1 .3zM311.1 123.8l.5-.5-.2 .4zM310.6 123.3l.5 .5-.4-.2z" fill="#004000" stroke="#000" stroke-width=".4"/>
<path d="M311.1 122.8l.5 .5-.5 .5-.5-.5z" fill="#004000"/>
<path d="M300 163.8h2v7.6h-2zM301 161.3v2.5M301 171.4v2.6" fill="none" stroke="#000" stroke-width=".4"/>
<g fill="#004000" stroke="#000" stroke-width=".4">
<path d="M300.6 186.4l.4-.2-.5 .5zM301 186.2l.3 .1 .2 .4zM301.5 186.7l-.1 .3-.4 .2zM300.5 186.7l.5 .5-.4-.2z"/>
<path d="M310.7 158.4l.4-.2-.5 .5zM311.1 158.2l.3 .1 .2 .4zM311.1 159.2l.5-.5-.2 .4zM310.6 158.7l.5 .5-.4-.2z"/>
<path d="M300.7 155.8l.3-.1-.5 .5zM301 155.7l.4 .2 .1 .3zM301 156.7l.5-.5-.2 .4zM300.5 156.2l.5 .5-.4-.2z"/>
</g>
<g fill="#004000">
<path d="M300.5 186.7l.5-.5 .5 .5-.5 .5z"/>
<path d="M310.6 158.7l.5-.5 .5 .5-.5 .5z"/>
<path d="M301 155.7l.5 .5-.5 .5-.5-.5z"/>
</g>
<path d="M340.3 120.7l2.6-1.2-1.3 2.5zM340.8 121.5l-1.7 1.8" fill="none" stroke="#000" stroke-width=".2"/>
<path d="M44.5 135.9h4.3M48.8 133.3v5.1M50.4 133.3v5.1M50.4 135.9h4.3" fill="none" stroke="#000" stroke-width=".4"/>
<path d="M44.1 143.2l.4-.2-.5 .5zM44.5 143l.4 .2 .1 .3zM44.5 144l.5-.5-.1 .3zM44 143.5l.5 .5-.3-.1z" fill="#004000" stroke="#000" stroke-width=".4"/>
<path d="M44 143.5l.5-.5 .5 .5-.5 .5z" fill="#004000"/>
<g font-size="2.8">
<text x="295.7" y="58.7">L2</text>
<text x="29.1" y="68.8">TR1</text>
<text x="70.1" y="68.8">BR1</text>
<text x="84.1" y="75.1">C7</text>
<text x="96.8" y="75.1">C1</text>
<text x="112" y="75.1">C2</text>
<text x="127.3" y="75.1">C3</text>
<text x="140" y="75.1">C4</text>
<text x="152.7" y="75.1">C5</text>
<text x="171.5" y="75.1">R12</text>
<text x="194.2" y="75.1">R14</text>
<text x="205.9" y="72.5">Q6</text>
<text x="344.1" y="72.5">R17</text>
<text x="209.3" y="83.1">R15</text>
<text x="277" y="80.1">D5</text>
<text x="292.3" y="80.1">C13</text>
<text x="315.1" y="80.1">C14</text>
<text x="322.8" y="80.1">C15</text>
<text x="332.9" y="80.1">C16</text>
<text x="345.6" y="82.7">C17</text>
<text x="173.5" y="89.8">D4</text>
<text x="241.5" y="84.5">Q8</text>
<text x="205.9" y="92.8">Q7</text>
<text x="290.8" y="92.8">R16</text>
<text x="344.1" y="92.8">R18</text>
<text x="227.1" y="104.4">U2</text>
<text x="260.1" y="109.5">C12</text>
<text x="39.4" y="125.9">R9</text>
<text x="82.8" y="122.2">U1</text>
<text x="117.1" y="128.4">Q1</text>
<text x="39.7" y="134.8">RV1</text>
<text x="46.9" y="132.2">C18</text>
<text x="132.4" y="138.5">Q2</text>
<text x="147.6" y="138.5">Q3</text>
<text x="162.8" y="138.5">Q4</text>
<text x="178.1" y="138.5">Q5</text>
<text x="242.3" y="142.4">L1</text>
<text x="288.2" y="138.5">R13</text>
<text x="303.5" y="146.1">R21</text>
<text x="313.6" y="146.1">R19</text>
<text x="328.7" y="150">J1</text>
<text x="39.4" y="158.8">R10</text>
<text x="133.4" y="156.2">R1</text>
<text x="148.6" y="156.2">R2</text>
<text x="163.9" y="156.2">R3</text>
<text x="179.1" y="156.2">R4</text>
<text x="194.2" y="158.8">R11</text>
<text x="205.9" y="161.3">C8</text>
<text x="216.1" y="161.3">C6</text>
<text x="226.2" y="161.3">D1</text>
<text x="236.4" y="161.3">D2</text>
<text x="264.3" y="161.3">C9</text>
<text x="274.5" y="161.3">C10</text>
<text x="289.7" y="163.9">C11</text>
<text x="303.5" y="166.4">R22</text>
<text x="313.6" y="166.4">R20</text>
<text x="133.4" y="174">R5</text>
<text x="148.6" y="174">R6</text>
<text x="163.9" y="174">R7</text>
<text x="179.1" y="174">R8</text>
<text x="196.3" y="176.1">D3</text>
</g>
<g font-size="1.8">
<text x="67.6" y="71.9">BRIDGE</text>
<text x="295.7" y="66.9">1uH</text>
<text x="84.1" y="77.9">470u</text>
<text x="96.8" y="77.9">470u</text>
<text x="112" y="77.9">470u</text>
<text x="127.3" y="77.9">470u</text>
<text x="140" y="77.9">470u</text>
<text x="152.7" y="77.9">470u</text>
<text x="171.5" y="77.9">4k7</text>
<text x="194.2" y="77.9">2k4</text>
<text x="205.9" y="75.3">2N3904</text>
<text x="344.1" y="75.3">15k</text>
<text x="277" y="83">10TQ045</text>
<text x="292.3" y="83">10n</text>
<text x="315.1" y="83">1n</text>
<text x="322.8" y="83">47u</text>
<text x="332.9" y="83">1000u</text>
<text x="209.3" y="88.2">22R</text>
<text x="241.5" y="87.3">IRF9510</text>
<text x="345.6" y="85.5">10n</text>
<text x="173.5" y="92.6">LED-GREEN</text>
<text x="205.9" y="95.7">2N3906</text>
<text x="290.8" y="95.7">10R</text>
<text x="344.1" y="95.7">4k7</text>
<text x="29.1" y="97.3">TRAN-2P2S</text>
<text x="223.8" y="107.4">8</text>
<text x="247.6" y="107.4">1</text>
<text x="223.8" y="110">7</text>
<text x="223.8" y="112.5">6</text>
<text x="228.6" y="108.6">DRC</text>
<text x="228.6" y="111.2">IPK</text>
<text x="228.6" y="113.7">V+</text>
<text x="239.7" y="108.6">SWC</text>
<text x="239.8" y="111.2">SWE</text>
<text x="241.5" y="113.7">CT</text>
<text x="247.6" y="110">2</text>
<text x="247.6" y="112.5">3</text>
<text x="223.8" y="115">5</text>
<text x="228.6" y="116.2">CINV</text>
<text x="242" y="116.2">V-</text>
<text x="247.6" y="115">4</text>
<text x="260.1" y="117.7">10n</text>
<text x="69.8" y="122.7">12</text>
<text x="227.1" y="120.2">MC34063</text>
<text x="344.2" y="120.1">R19(1)</text>
<text x="39.4" y="128.7">10k</text>
<text x="58.8" y="127.7">5</text>
<text x="58.8" y="130.2">6</text>
<text x="63.6" y="128.9">NI</text>
<text x="63.6" y="131.4">VREF</text>
<text x="71.4" y="128.9">V+</text>
<text x="78.9" y="128.9">VC</text>
<text x="85.2" y="127.7">11</text>
<text x="117.1" y="131.1">BD437</text>
<text x="57.8" y="135.3">13</text>
<text x="63.6" y="136.5">COMP</text>
<text x="76.5" y="133.9">VOUT</text>
<text x="79.1" y="136.5">CL</text>
<text x="85.2" y="132.7">10</text>
<text x="85.2" y="135.3">2</text>
<text x="85.2" y="137.8">3</text>
<text x="46.9" y="140.4">1n</text>
<text x="58.8" y="142.9">4</text>
<text x="78.9" y="139">CS</text>
<text x="85.2" y="142.9">9</text>
<text x="132.4" y="141.3">TIP35</text>
<text x="147.6" y="141.3">TIP35</text>
<text x="162.8" y="141.3">TIP35</text>
<text x="178.1" y="141.3">TIP35</text>
<text x="288.2" y="141.3">0R1</text>
<text x="63.6" y="144.1">INV</text>
<text x="71.6" y="144.2">V-</text>
<text x="79.1" y="144.1">VZ</text>
<text x="222.2" y="145.4">C6(+)</text>
<text x="303.5" y="148.9">43k</text>
<text x="313.6" y="148.9">75k</text>
<text x="39.7" y="153.1">1k</text>
<text x="70.8" y="150.4">7</text>
<text x="82.8" y="150.6">LM723</text>
<text x="242.3" y="150.6">1mH</text>
<text x="330.2" y="154.3">VCC</text>
<text x="39.4" y="161.6">3k</text>
<text x="133.4" y="159.1">0R1</text>
<text x="148.6" y="159.1">0R1</text>
<text x="163.9" y="159.1">0R1</text>
<text x="179.1" y="159.1">0R1</text>
<text x="194.2" y="161.6">4k7</text>
<text x="330.2" y="156.8">D+</text>
<text x="330.2" y="159.3">D-</text>
<text x="330.2" y="161.9">GND</text>
<text x="205.9" y="164.1">100n</text>
<text x="216.1" y="164.1">100u</text>
<text x="226.2" y="164.1">1N4004</text>
<text x="236.4" y="164.1">1N4004</text>
<text x="264.3" y="164.1">100n</text>
<text x="274.5" y="164.1">100n</text>
<text x="289.7" y="166.7">22u</text>
<text x="328.7" y="165.8">AU-Y1005-R</text>
<text x="303.5" y="169.2">49k</text>
<text x="313.6" y="169.2">49k</text>
<text x="133.4" y="176.8">0R1</text>
<text x="148.6" y="176.8">0R1</text>
<text x="163.9" y="176.8">0R1</text>
<text x="179.1" y="176.8">0R1</text>
<text x="196.3" y="178.9">LED-BLUE</text>
</g>
<text font-size="1.4" x="37.3" y="144.5" transform="rotate(-90 37.3 144.5)">0%</text>
</svg>
